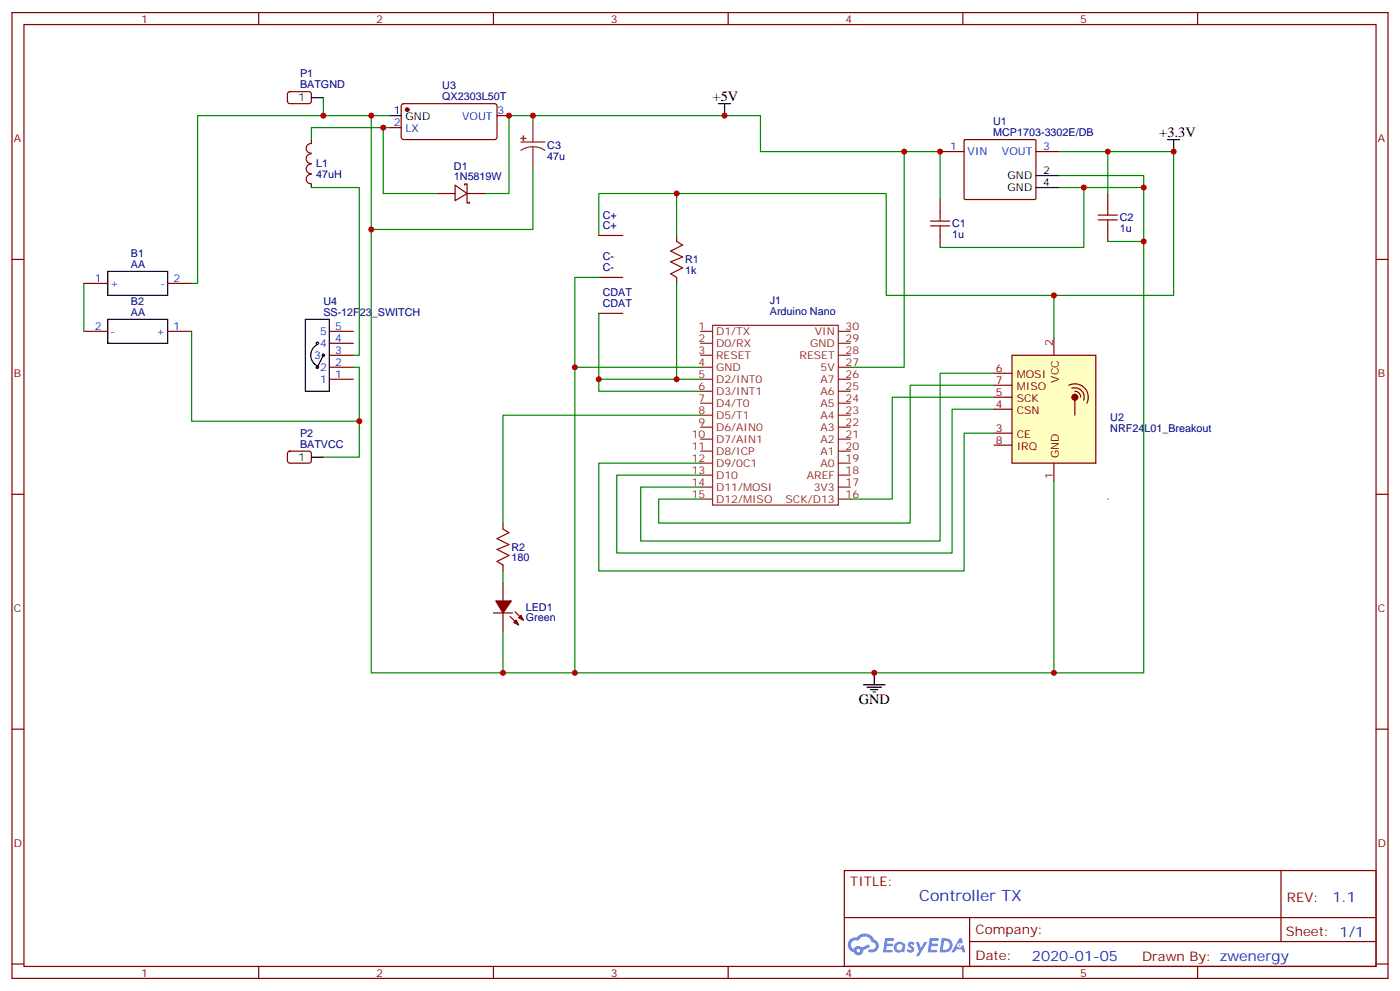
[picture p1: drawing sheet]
<svg xmlns="http://www.w3.org/2000/svg" width="412mm" height="292mm" viewBox="0 0 412 292" stroke-linecap="round" stroke-linejoin="round" font-family="sans-serif">
<g fill="none" stroke="#870000" stroke-width=".35">
<path d="M3.5 3.7h405.4v284.3h-405.4zM7.1 7.2h398.2v277.3h-398.2zM76.2 3.7v3.5M145.3 3.7v3.5M214.5 3.7v3.5M283.6 3.7v3.5M352.8 3.7v3.5M3.5 76.4h3.6M405.3 76.4h3.6M3.5 145.5h3.6M405.3 145.5h3.6M3.5 214.7h3.6"/>
<path d="M405.3 214.7h3.6M248.7 256.3h156.6v28.2h-156.6zM377.3 256.3v20.9M248.7 270.1h156.5M285.6 277.2h119.6M285.6 270.1v14.2M3.5 283.8h3.6M76.2 284.5v3.5M145.3 284.5v3.5M214.5 284.5v3.5M283.6 284.5v3.5M352.8 284.5v3.5"/>
<path d="M405.3 283.8h3.6"/>
</g>
<g fill="#5487ff">
<path d="M267.7 277.5a1.22 1.22 0 0 1 1.7 .2l-.4 .6a.47 .47 0 0 0-.3-.4 .47 .47 0 0 0-.5 .2l.1 .2a1.14 1.14 0 0 1 .8 1.8 1.14 1.14 0 0 1-1.9 0l-.2-.2 .5-.6 .7 .5a.29 .29 0 0 0 .3-.3 .29 .29 0 0 0-.2-.3 1.04 1.04 0 0 1-.6-1.7z"/>
<path d="M260.7 276.2h2.4l.3 .2-.2 .5-1.8 .1-.1 .8h1.5l.3 .4-.3 .4h-1.6l-.2 1.1h1.7l.2 .3-.2 .3-2.6 .1z"/>
<path d="M273.8 276.2h2.4l.3 .2-.1 .5-1.8 .1-.2 .8h1.6l.3 .4-.4 .4-1.6-.1-.1 1.1 1.7 .1 .2 .3-.2 .3-2.6 .1z"/>
<path d="M282.6 276.2h.7l.3 1.3-.6 .3a.69 .69 0 0 0-1 .3 .69 .69 0 0 0 .4 .9 .69 .69 0 0 0 .9-.6l.5-.2 .6 2.2h-.8l-.2-.9h-1.8l-.5 .9h-.8z"/>
<path d="M269.8 277.3h.8l.6 1.8 1.1-1.8h.9l-2.6 4.2h-.8l.9-1.5z"/>
<path d="M277.4 276.2l-.6 4.2h1.3a2.11 2.11 0 0 0 2.5-2.1 2.11 2.11 0 0 0-2.5-2.1zM278.1 277a1.39 1.39 0 0 1 1.7 1.4 1.39 1.39 0 0 1-1.8 1.2h-.3z"/>
<path d="M263.7 277.8a1.54 1.54 0 0 0-.1 2.2 1.54 1.54 0 0 0 2.2 .1l.6 .3 .3-2.3-.2-.3h-.4a1.49 1.49 0 0 0-2.4 0zM264 278.8a.94 .94 0 0 1 1.8 0 .94 .94 0 0 1-1.8 0z"/>
<path d="M250.4 276.6a2.18 2.18 0 0 0 1.1 3.7 1.44 1.44 0 0 0 1.6 .9 1.44 1.44 0 0 0 1.2-1.4l2-1.1-.5-.7-1.9 1a1.47 1.47 0 0 0-2.4 .4 1.39 1.39 0 0 1-.7-1.9 1.39 1.39 0 0 1 2-.5 2.12 2.12 0 0 1 2.2-1.3 2.12 2.12 0 0 1 1.9 1.7 1.14 1.14 0 0 1 1.1 1.4 1.14 1.14 0 0 1-1.7 .7 .43 .43 0 0 0-.5 .4 .43 .43 0 0 0 .4 .5 1.98 1.98 0 0 0 2.5-1.2 1.98 1.98 0 0 0-1.2-2.6 3.1 3.1 0 0 0-5.3-.6l-.9 .1zM252.3 279.9a.55 .55 0 0 1 1.1 0 .55 .55 0 0 1-1.1 0z"/>
<circle cx="282.6" cy="278.3" r=".26"/>
</g>
<g fill="none" stroke="#8c2424" stroke-width=".35">
<path d="M206.4 97.5h3.5M209.9 95.8h37v52.9h-37zM246.9 97.5h3.6M206.4 101.1h3.5M206.4 104.6h3.5M206.4 108.1h3.5M206.4 111.7h3.5M206.4 115.2h3.5M206.4 118.7h3.5M246.9 101.1h3.6M246.9 104.6h3.6M246.9 108.1h3.6"/>
<path d="M246.9 111.7h3.6M246.9 115.2h3.6M246.9 118.7h3.6M206.4 122.2h3.5M206.4 125.8h3.5M206.4 129.3h3.5M206.4 132.8h3.5M206.4 136.3h3.5M206.4 139.9h3.5M246.9 122.2h3.6M246.9 125.8h3.6M246.9 129.3h3.6"/>
<path d="M246.9 132.8h3.6M246.9 136.3h3.6M246.9 139.9h3.6M206.4 143.4h3.5M206.4 146.9h3.5M246.9 143.4h3.6M246.9 146.9h3.6"/>
</g>
<path d="M298.1 104.6h24.7v31.7h-24.7z" fill="#ffffc2" stroke="#850000" stroke-width=".35"/>
<g fill="none" stroke="#850000" stroke-width=".35">
<path d="M310.4 99.3v5.3M292.8 116.9h5.3M292.8 109.9h5.3M292.8 113.4h5.3M314.9 113.4a4 4 0 0 1 4.5 .8 4 4 0 0 1 .8 4.5M315.7 114.3a2.75 2.75 0 0 1 2.9 .7 2.75 2.75 0 0 1 .6 2.8M316.6 115.2a1.73 1.73 0 0 1 1.7 1.7M316.6 117.8v4.4M292.8 127.5h5.3M292.8 120.5h5.3M292.8 131.1h5.3M310.4 136.3v5.3"/>
<path d="M326.3 146.9h.1"/>
</g>
<circle cx="316.6" cy="116.9" r=".88" fill="#850000" stroke="#850000" stroke-width=".35"/>
<g fill="none" stroke="#870000" stroke-width=".35">
<path d="M84.9 27.2l.5-.2h5.9l.4 .7v2.4l-.7 .4-5.9-.1-.4-.6v-2.1zM114.7 37.6h3.5M118.4 30.7l.5-.2 27.1 .1 .4 .6-.1 9.5-.6 .4-27.1-.1-.4-.6v-9.2zM146.4 34h3.5M91.7 48.3a1.41 1.41 0 0 0-1.5 1.4 1.41 1.41 0 0 0 1.5 1.4M91.7 45.3a1.41 1.41 0 0 0-1.5 1.4 1.41 1.41 0 0 0 1.5 1.4M91.7 51.3a1.41 1.41 0 0 0-1.5 1.4 1.41 1.41 0 0 0 1.5 1.4M91.7 42.3a1.41 1.41 0 0 0-1.5 1.4 1.41 1.41 0 0 0 1.5 1.4M91.7 41.1v1.1M91.7 54.2v1M128.8 57h5.3M134.1 54.5l3.5 2.5-3.5 2.1z"/>
<path d="M136.9 54.5v-.3h.7v2.8M137.6 57v2.8h.7v-.4M137.6 57h5.3M276.9 44.6h7.1M276.9 58.7v3.6M284 41.3l.3-.2h20.7l.2 .4-.1 17.1-.3 .1h-20.6l-.2-.3zM305.2 44.6h7M326.3 57v3.5M176.4 69.3h7M199.3 69.3v1.8M276.9 69.3v3.5M326.3 67.6v3.5"/>
<path d="M24.7 97.5h7M24.7 83.4h7M49.4 97.5h7M49.4 83.4h7M97 97.5h7.1M176.4 81.7h7M176.4 92.3h7M199.3 81.7v1.7M97 111.7h7.1M97 108.1h7.1M97 104.6h7.1M97 101.1h7.1"/>
<path d="M84.9 133l.5-.2 5.9 .1 .4 .6v2.4l-.7 .4h-5.9l-.4-.7v-2.1zM148.2 154v1.8M148.2 166.3v1.8M148.2 171.6v5.3M145.3 180.4h5.7M148.2 180.4v5.3M150.3 181.5l2.5 2.5M151.7 180.1l2.5 2.5"/>
</g>
<g fill="none" stroke="#000" stroke-width=".35">
<path d="M91.7 28.8h3.5M114.7 34h3.5M211.7 30.5h3.5M213.4 30.5v3.5M305.2 51.7h7M305.2 55.2h7M344 41.1h3.5M345.7 41.1v3.5M31.7 79.9h17.7v7.1h-17.7zM31.7 94h17.7v7.1h-17.7zM90 94h7v21.2h-7zM93.2 101.6a3.5 3.5 0 0 0 .3 6.1"/>
<path d="M95.2 104.6l-1.7 3.5M91.7 134.6h3.5M257.5 198.1v3.5M254.4 201.6h6.3M255.4 202.3h4.2M256.5 203h2.1M257.2 203.7h.7"/>
<circle cx="93.5" cy="101.1" r=".35"/>
<circle cx="93.5" cy="108.1" r=".35"/>
</g>
<path d="M199.3 71.1l1.8 1-3.5 1.8 3.5 1.8-3.5 1.4 3.5 1.7-3.5 1.8 1.7 1.1M274.1 66.5h5.7M274.1 65.1h5.7M276.9 62.3v2.8M276.9 66.5v2.8M323.5 64.7h5.6M323.5 63.3h5.6M326.3 60.5v2.8M326.3 64.7v2.9M148.2 155.8l1.7 1-3.5 1.8 3.5 1.7-3.5 1.4 3.5 1.8-3.5 1.8 1.8 1" fill="none" stroke="#a10000" stroke-width=".35"/>
<g fill="#870000" stroke="#870000" stroke-width=".35">
<path d="M151.3 183.3l.7-.7 .8 1.4z"/>
<path d="M152.8 181.9l.7-.7 .7 1.4z"/>
<path d="M146 176.9h4.6l-2.4 3.5z"/>
<circle cx="119.9" cy="32.3" r=".53"/>
</g>
<g fill="#8c2424" stroke="#8c2424" stroke-width=".35">
<path d="M153.5 40.7l1.4 .1z"/>
<path d="M154.2 40v1.5z"/>
</g>
<path d="M157 35.8v6M153.5 41.8h7M157 43.2l1.8 .3 1.7 .8M157 43.2l-1.9 .3-1.6 .8M157 43.2v6.7" fill="none" stroke="#8c2424" stroke-width=".35"/>
<circle cx="95.3" cy="104.6" r=".35" fill="#000" stroke="#000" stroke-width=".35"/>
<g fill="none" stroke="#008700" stroke-width=".35">
<path d="M95.2 28.8v5.2h14.2M95.2 34h-37v49.4h-1.8M112.9 37.6v19.4h15.9M114.7 34h-5.3v164.1h59.9M114.7 37.6h-23v3.5M157 34h67v10.6h52.9v14.1M157 35.8v-1.8h-7.1v23h-7M91.7 55.2h14.1v49.4h-1.7M157 49.9v17.7h-47.6M199.3 57v12.3M266.3 44.6v63.5h-15.8M312.2 44.6h33.5v42.4h-35.3v12.3"/>
<path d="M312.2 55.2h24.7v142.9h-26.5M312.2 51.7h24.7v3.5M319.3 55.2v17.6h-42.4M326.3 44.6v12.4M176.4 69.3v-12.3h84.7v30h49.3M326.3 71.1h10.6M24.7 83.4v14.1M56.4 97.5v26.5h49.4M176.4 81.7h-7.1v26.4M176.4 92.3v19.4h30M199.3 83.4v28.3M104.1 108.1h1.7v26.5h-10.6"/>
<path d="M176.4 111.7v3.5h30M206.4 108.1h-37.1v90h141.1v-56.5M292.8 109.9h-15.9v49.4h-88.2v-15.9h17.7M292.8 113.4h-24.7v40.6h-74.1v-7.1h12.4M292.8 116.9h-30v30h-12.3M206.4 122.2h-58.2v31.8M292.8 120.5h-12.3v42.3h-98.8v-22.9h24.7M292.8 127.5h-8.8v40.6h-107.6v-31.8h30M148.2 168.1v3.5M148.2 185.7v12.4"/>
</g>
<g fill="#c00">
<circle cx="148.2" cy="198.1" r=".88"/>
<circle cx="105.8" cy="124" r=".88"/>
<circle cx="266.3" cy="44.6" r=".88"/>
<circle cx="109.4" cy="67.6" r=".88"/>
<circle cx="109.4" cy="34" r=".88"/>
<circle cx="326.3" cy="44.6" r=".88"/>
<circle cx="199.3" cy="57" r=".88"/>
<circle cx="176.4" cy="111.7" r=".88"/>
<circle cx="169.3" cy="108.1" r=".88"/>
<circle cx="345.7" cy="44.6" r=".88"/>
<circle cx="310.4" cy="198.1" r=".88"/>
<circle cx="336.9" cy="55.2" r=".88"/>
<circle cx="257.5" cy="198.1" r=".88"/>
<circle cx="310.4" cy="87" r=".88"/>
<circle cx="199.3" cy="111.7" r=".88"/>
<circle cx="319.3" cy="55.2" r=".88"/>
<circle cx="336.9" cy="71.1" r=".88"/>
<circle cx="169.3" cy="198.1" r=".88"/>
<circle cx="112.9" cy="37.6" r=".88"/>
<circle cx="149.9" cy="34" r=".88"/>
<circle cx="157" cy="34" r=".88"/>
<circle cx="276.9" cy="44.6" r=".88"/>
<circle cx="213.4" cy="34" r=".88"/>
<circle cx="95.3" cy="34" r=".88"/>
</g>
<text font-size="4.6" fill="#00f" x="270.8" y="265.3">Controller TX</text>
<g font-size="4.2">
<text x="209.9" y="29.8">+5V</text>
<text x="341.5" y="40.4">+3.3V</text>
<text x="252.9" y="207.3">GND</text>
</g>
<g font-size="4.2" fill="#00f">
<text x="392.5" y="265.6">1.1</text>
<text x="304" y="282.9">2020-01-05</text>
</g>
<g font-size="3.9" fill="#800">
<text x="250.5" y="260.9">TITLE:</text>
<text x="379.1" y="265.6">REV:</text>
<text x="287.4" y="275.1">Company:</text>
<text x="378.7" y="275.7">Sheet: 1/1</text>
<text x="287.4" y="282.8">Date:</text>
<text x="336.4" y="282.8">Drawn By: zwenergy</text>
</g>
<g font-size="3.2" fill="#800">
<text x="41.6" y="6.7">1</text>
<text x="110.8" y="6.7">2</text>
<text x="179.9" y="6.7">3</text>
<text x="249.1" y="6.7">4</text>
<text x="318.2" y="6.7">5</text>
<text x="4.1" y="41.8">A</text>
<text x="405.9" y="41.8">A</text>
<text x="4.1" y="110.9">B</text>
<text x="405.9" y="110.9">B</text>
<text x="4.1" y="180.1">C</text>
<text x="405.9" y="180.1">C</text>
<text x="4.1" y="249.2">D</text>
<text x="405.9" y="249.2">D</text>
<text x="41.6" y="287.5">1</text>
<text x="110.8" y="287.5">2</text>
<text x="179.9" y="287.5">3</text>
<text x="249.1" y="287.5">4</text>
<text x="318.2" y="287.5">5</text>
</g>
<g font-size="3.2" fill="#000080">
<text x="88.4" y="22.8">P1</text>
<text x="88.4" y="25.9">BATGND</text>
<text x="130.3" y="29.4">QX2303L50T</text>
<text x="130.3" y="26.1">U3</text>
<text x="292.6" y="39.9">MCP1703-3302E/DB</text>
<text x="292.6" y="36.7">U1</text>
<text x="161.2" y="47.1">47u</text>
<text x="161.2" y="43.9">C3</text>
<text x="93.1" y="52.5">47uH</text>
<text x="93.1" y="49.3">L1</text>
<text x="133.7" y="53.1">1N5819W</text>
<text x="133.7" y="49.9">D1</text>
<text x="177.5" y="64.3">C+</text>
<text x="329.8" y="65.2">C2</text>
<text x="177.5" y="67.6">C+</text>
<text x="280.5" y="70.2">1u</text>
<text x="280.5" y="66.9">C1</text>
<text x="329.8" y="68.4">1u</text>
<text x="38.6" y="75.7">B1</text>
<text x="177.5" y="76.7">C-</text>
<text x="201.8" y="77.5">R1</text>
<text x="38.6" y="78.8">AA</text>
<text x="177.5" y="79.9">C-</text>
<text x="201.8" y="80.7">1k</text>
<text x="38.6" y="89.8">B2</text>
<text x="95.2" y="89.8">U4</text>
<text x="177.5" y="87.3">CDAT</text>
<text x="226.8" y="89.5">J1</text>
<text x="38.6" y="93">AA</text>
<text x="95.2" y="93">SS-12F23_SWITCH</text>
<text x="177.5" y="90.5">CDAT</text>
<text x="226.8" y="92.8">Arduino Nano</text>
<text x="327.1" y="123.9">U2</text>
<text x="88.4" y="131.8">BATVCC</text>
<text x="88.4" y="128.6">P2</text>
<text x="327.1" y="127.1">NRF24L01_Breakout</text>
<text x="150.6" y="165.3">180</text>
<text x="150.6" y="162.1">R2</text>
<text x="154.9" y="179.7">LED1</text>
<text x="154.9" y="182.9">Green</text>
</g>
<g font-size="3.2">
<text x="87.9" y="29.8">1</text>
<text x="116" y="33.7">1</text>
<text x="119.5" y="35.5">GND</text>
<text x="296.8" y="52.7">GND</text>
<text x="307.3" y="51.3">2</text>
<text x="296.8" y="56.3">GND</text>
<text x="307.3" y="54.9">4</text>
<text x="87.9" y="135.6">1</text>
</g>
<g font-size="3.2" fill="#00f">
<text x="136.2" y="35.5">VOUT</text>
<text x="146.6" y="33.7">3</text>
<text x="116" y="37.2">2</text>
<text x="119.5" y="39">LX</text>
<text x="279.9" y="44.3">1</text>
<text x="285" y="45.7">VIN</text>
<text x="295.2" y="45.7">VOUT</text>
<text x="307.3" y="44.3">3</text>
<text x="28" y="83.1">1</text>
<text x="51.2" y="83.1">2</text>
<text x="32.5" y="84.5">+</text>
<text x="47.2" y="84.5">-</text>
<text x="28" y="97.2">2</text>
<text x="32.5" y="98.6">-</text>
<text x="46.1" y="98.6">+</text>
<text x="51.2" y="97.2">1</text>
<text x="94.3" y="98.6">5</text>
<text x="98.8" y="100.7">4</text>
<text x="98.8" y="97.2">5</text>
<text x="92.5" y="105.7">3</text>
<text x="94.3" y="102.1">4</text>
<text x="98.8" y="107.8">2</text>
<text x="98.8" y="104.2">3</text>
<text x="94.3" y="112.7">1</text>
<text x="94.3" y="109.2">2</text>
<text x="98.8" y="111.3">1</text>
</g>
<g font-size="3.2" fill="#8d2323">
<text x="205.8" y="97.2">1</text>
<text x="205.8" y="100.7">2</text>
<text x="211" y="98.6">D1/TX</text>
<text x="240" y="98.6">VIN</text>
<text x="249.1" y="97.2">30</text>
<text x="249.1" y="100.7">29</text>
<text x="205.8" y="104.2">3</text>
<text x="205.8" y="107.8">4</text>
<text x="211" y="102.1">D0/RX</text>
<text x="211" y="105.7">RESET</text>
<text x="235.5" y="105.7">RESET</text>
<text x="238.6" y="102.1">GND</text>
<text x="249.1" y="107.8">27</text>
<text x="249.1" y="104.2">28</text>
<text x="205.8" y="111.3">5</text>
<text x="211" y="109.2">GND</text>
<text x="211" y="112.7">D2/INT0</text>
<text x="241.7" y="112.7">A7</text>
<text x="241.7" y="109.2">5V</text>
<text x="249.1" y="111.3">26</text>
<text x="205.8" y="114.8">6</text>
<text x="205.8" y="118.4">7</text>
<text x="211" y="116.2">D3/INT1</text>
<text x="211" y="119.8">D4/T0</text>
<text x="241.7" y="119.8">A5</text>
<text x="241.7" y="116.2">A6</text>
<text x="249.1" y="118.4">24</text>
<text x="249.1" y="114.8">25</text>
<text x="205.8" y="121.9">8</text>
<text x="205.8" y="125.4">9</text>
<text x="211" y="123.3">D5/T1</text>
<text x="241.7" y="123.3">A4</text>
<text x="249.1" y="125.4">22</text>
<text x="249.1" y="121.9">23</text>
<text x="203.8" y="128.9">10</text>
<text x="211" y="126.8">D6/AIN0</text>
<text x="211" y="130.4">D7/AIN1</text>
<text x="241.7" y="130.4">A2</text>
<text x="241.7" y="126.8">A3</text>
<text x="249.1" y="128.9">21</text>
<text x="203.8" y="132.5">11</text>
<text x="203.8" y="136">12</text>
<text x="211" y="133.9">D8/ICP</text>
<text x="211" y="137.4">D9/0C1</text>
<text x="241.7" y="133.9">A1</text>
<text x="241.7" y="137.4">A0</text>
<text x="249.1" y="132.5">20</text>
<text x="249.1" y="136">19</text>
<text x="203.8" y="139.5">13</text>
<text x="203.8" y="143.1">14</text>
<text x="211" y="140.9">D10</text>
<text x="237.7" y="140.9">AREF</text>
<text x="249.1" y="143.1">17</text>
<text x="249.1" y="139.5">18</text>
<text x="203.8" y="146.6">15</text>
<text x="211" y="144.5">D11/MOSI</text>
<text x="211" y="148">D12/MISO</text>
<text x="231.4" y="148">SCK/D13</text>
<text x="239.7" y="144.5">3V3</text>
<text x="249.1" y="146.6">16</text>
</g>
<g font-size="3.2" fill="#840000">
<text x="310.1" y="101.9" transform="rotate(-90 310.1 101.9)">2</text>
<text x="293.3" y="109.5">6</text>
<text x="293.3" y="113.1">7</text>
<text x="299.5" y="111.4">MOSI</text>
<text x="311.9" y="112.6" transform="rotate(-90 311.9 112.6)">VCC</text>
<text x="293.3" y="116.6">5</text>
<text x="299.5" y="118.4">SCK</text>
<text x="299.5" y="114.9">MISO</text>
<text x="293.3" y="120.1">4</text>
<text x="299.5" y="122">CSN</text>
<text x="293.3" y="127.2">3</text>
<text x="293.3" y="130.7">8</text>
<text x="299.5" y="129">CE</text>
<text x="299.5" y="132.6">IRQ</text>
<text x="311.9" y="134.9" transform="rotate(-90 311.9 134.9)">GND</text>
<text x="310.1" y="141.1" transform="rotate(-90 310.1 141.1)">1</text>
</g>
</svg>
